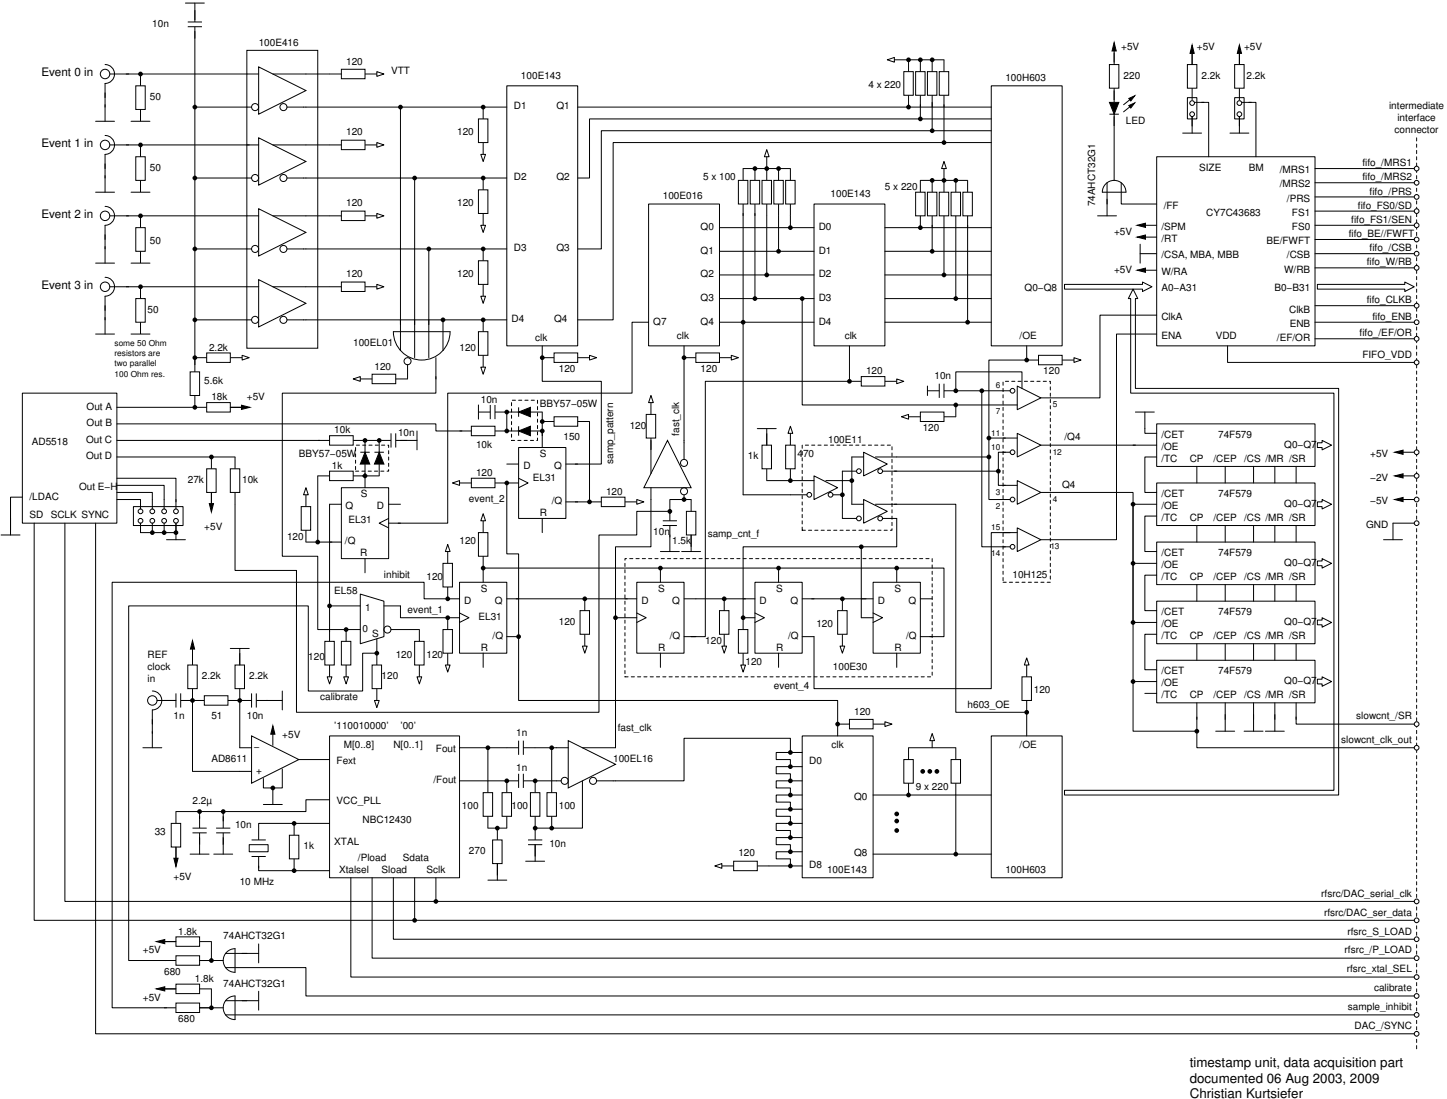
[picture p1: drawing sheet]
<svg xmlns="http://www.w3.org/2000/svg" width="239mm" height="181mm" viewBox="0 0 239 181" stroke-linecap="round" stroke-linejoin="round" font-family="sans-serif">
<path d="M233.8 22.7v150.6" fill="none" stroke="#000" stroke-width=".17" stroke-dasharray=".5"/>
<g fill="none" stroke="#000" stroke-width=".17">
<path d="M17.3 10.6a1.56 1.56 0 0 1 1.6 1.6 1.56 1.56 0 0 1-1.6 1.6v6.2M18.1 12.2h3.1M22.4 14.2h1.6v3.9h-1.6zM23.2 12.2v2M23.2 18.1v1.9M30.6 .5h3.1M31 3.6h2.3M31 4.4h2.3M32.2 .5v3.1M32.2 4.4v2M40.7 12.2h2M40.7 17.7h.8"/>
<path d="M42.7 11l7.8 3.9-7.8 3.9zM45 12.2h11.3M47.4 17.7h3.1M56.3 11.4h3.9v1.6h-3.9zM60.2 12.2h2M62.2 11.8l1.2 .4-1.2 .4zM79 19.6h1.5v3.9h-1.5zM79.7 17.7v1.9M149.2 11.8h1.5v3.9h-1.5zM150 9.9v1.9M150 15.7v2M151.1 11.8h1.6v3.9h-1.6z"/>
<path d="M151.9 9.9v1.9M151.9 15.7v2M153.1 11.8h1.5v3.9h-1.5zM153.9 9.9v1.9M153.9 15.7v2M155 11.8h1.6v3.9h-1.6zM155.8 9.9v1.9M155.8 15.7v2M183.1 16.9h1.6l-.8 1.9zM183.1 10.6h1.6v4h-1.6zM183.1 18.8h1.6M183.9 7l.3 1.4h-.7z"/>
<path d="M183.9 6.7v3.9M183.9 14.6v2.3M183.9 18.8v2M196 10.6h1.5v4h-1.5zM196.8 7.4l.3 1.4h-.7zM196.8 7.1v3.5M196.8 14.6v1.9M196.8 19.2v2.8M197.2 16.9h1.5M203.8 10.6h1.5v4h-1.5zM204.6 7.4l.3 1.4h-.7zM204.6 7.1v3.5"/>
<path d="M204.6 14.6v1.9M204.6 19.2v2.8M205 16.9h1.5M15.8 31.7h3.1M15.8 20h3.1M17.3 22.4a1.56 1.56 0 0 1 1.6 1.5 1.56 1.56 0 0 1-1.6 1.6v6.2M17.3 34.1a1.56 1.56 0 0 1 1.6 1.5 1.56 1.56 0 0 1-1.6 1.6v6.2M18.1 23.9h3.1M18.1 35.6h3.1M21.6 31.7h3.2M21.6 20h3.2M22.4 25.9h1.6v3.9h-1.6z"/>
<path d="M22.4 37.6h1.6v3.9h-1.6zM23.2 23.9v2M23.2 29.8v1.9M23.2 35.6v2M40.7 23.9h2M40.7 29.4h.8M40.7 35.6h2M42.7 22.7l7.8 3.9-7.8 3.9zM42.7 34.4l7.8 3.9-7.8 3.9zM45 23.9h11.3M45 35.6h11.3M47.4 29.4h3.1"/>
<path d="M56.3 23.1h3.9v1.6h-3.9zM56.3 34.8h3.9v1.6h-3.9zM60.2 23.9h2M60.2 35.6h2M62.2 23.5l1.2 .4-1.2 .4zM62.2 35.2l1.2 .4-1.2 .4zM79 31.3h1.5v3.9h-1.5zM79.4 25.5h.7l-.4 1.1zM79.4 37.2h.7l-.4 1.1zM79.7 23.5v2M79.7 29.4v1.9M79.7 35.2v2"/>
<path d="M121.9 29.8h1.5v3.9h-1.5zM122.7 27.8v2M122.7 33.7v1.9M123.8 29.8h1.6v3.9h-1.6zM124.6 27.8v2M124.6 33.7v1.9M125.8 29.8h1.5v3.9h-1.5zM126.6 27.8v2M126.6 33.7v1.9M127.7 29.8h1.6v3.9h-1.6zM128.5 27.8v2M128.5 33.7v1.9"/>
<path d="M129.7 29.8h1.5v3.9h-1.5zM130.5 27.8v2M130.5 33.7v1.9M151.1 31.7h1.6v3.9h-1.6zM151.9 31.7v-1.9h7.8v1.9M151.9 35.6v2M153.1 31.7h1.5v3.9h-1.5zM153.9 29.8v1.9M153.9 35.6v5.9M155 31.7h1.6v3.9h-1.6zM155.8 26.6l.4 1.2h-.8zM155.8 27.8v3.9"/>
<path d="M155.8 35.6v9.8M157 31.7h1.5v3.9h-1.5zM157.8 29.8v1.9M157.8 35.6v13.7M158.9 31.7h1.6v3.9h-1.6zM159.7 35.6v17.6M181.2 35.6h3.1M182.5 30.3a1.95 1.95 0 0 1 2.1-.4 1.95 1.95 0 0 1 1.2 1.8h-3.9l.1-.5zM182.7 30.2v5.4M187.4 39.1h3.5M187.4 37.2h3.5M187.7 39.1l1.4-.3v.7z"/>
<path d="M187.7 37.2l1.4-.4v.7zM195.2 22h3.1M203 22h3.1M15.8 43.4h3.1M15.8 55.1h3.1M17.3 45.8a1.56 1.56 0 0 1 1.6 1.5 1.56 1.56 0 0 1-1.6 1.6v6.2M18.1 47.3h3.1M21.6 43.4h3.2M21.6 55.1h3.2M22.4 49.3h1.6v3.9h-1.6zM23.2 41.5v1.9M23.2 47.3v2"/>
<path d="M23.2 53.2v1.9M32.2 59h1.9M32.2 59.4v2M34.1 58.2h3.9v1.6h-3.9zM38 59h2M40 58.6l1.1 .4-1.1 .4zM40.7 41.1h.8M40.7 47.3h2M40.7 52.8h.8M42.7 46.1l7.8 3.9-7.8 3.9zM45 47.3h11.3M47.4 41.1h3.1"/>
<path d="M47.4 52.8h3.1M56.3 46.5h3.9v1.6h-3.9zM60.2 47.3h2M62.2 46.9l1.2 .4-1.2 .4zM64.9 54.7h9.4a4.7 4.7 0 0 1-4.7 4.7 4.7 4.7 0 0 1-4.7-4.7zM66.1 52.8v5M68.4 52.8v6.2M70.8 52.8v6.2M71.9 59v3.5M73.1 52.8v5M79 43h1.5v3.9h-1.5zM79 54.7h1.5v3.9h-1.5z"/>
<path d="M79.4 48.9h.7l-.4 1.1zM79.7 41.1v1.9M79.7 46.9v2M79.7 52.8v1.9M79.7 58.6v2M89.5 59h1.9M91.4 58.2h4v1.6h-4zM95.4 59h1.9M97.3 58.6l1.2 .4-1.2 .4zM112.9 59h2M114.9 58.2h3.9v1.6h-3.9zM118.8 59h1.9"/>
<path d="M120.7 58.6l1.2 .4-1.2 .4zM169.5 59.4h1.9M171.4 58.6h3.9v1.6h-3.9zM175.3 59.4h2M177.3 59l1.1 .4-1.1 .4zM187.4 44.6h3.5M187.7 44.6l1.4-.4v.7zM188.2 40.3v3.1M188.2 41.9h2.7M31.4 61.4h1.5v3.9h-1.5zM32.2 65.3v1.9h1.9M34.1 66.4h3.9v1.6h-3.9z"/>
<path d="M34.1 77.3h1.6v3.9h-1.6zM34.9 75.4v1.9M38 77.3h1.6v3.9h-1.6zM38 67.2h3.5M38.8 75.4v1.9M39.9 66.9l1.3 .3-1.3 .4zM52.4 72.7h2M54.4 77.7h3.9v1.6h-3.9zM54.4 71.9h3.9v1.5h-3.9zM54.4 78.5h-2v10.9h2.4M58.3 62.5l1.2-.4v.8zM58.3 72.7h6.2"/>
<path d="M59.5 62.5h1.9M59.5 74.6h1.5M60.2 74.6l.8 2h-1.5zM60.2 72.7v1.9M60.2 76.6v3.9M61.4 61.7h3.9v1.6h-3.9zM61.8 74.6h1.6M62.6 74.6l.8 2h-1.6zM62.6 76.6v1.9h-4.3M62.6 72.7v1.9M64.5 71.5v2.3M65.3 71.5v2.3"/>
<path d="M65.3 72.7h3.5M67.3 60.2v2.3h-2M68.8 71.1v3.1M74.7 79.7l1.1-.4v.8zM75.8 79.7h2M75.8 71.1h2M77.8 70.3h3.9v1.6h-3.9zM77.8 78.9h3.9v1.6h-3.9zM79 68h1.9M79 66.8v2.4M79.4 60.6h.7l-.4 1.1zM80.9 66.8v2.4"/>
<path d="M81.7 68h3.9M81.7 79.7h3.9M81.7 71.1h3.9M81.7 66.8v2.4M83.6 68v3.1M83.6 76.6h2M85.6 73.8h7.8v11.7h-7.8zM85.6 71.1l1.9-.8v1.6zM85.6 68l1.9-.8v1.6zM85.6 78.9l1.6 .8-1.6 .8M85.6 67.2v1.6M85.6 70.3v1.6"/>
<path d="M87.5 68h2v5.8M87.5 71.1h2M89.5 69.5h1.9M91.4 68.8h4v1.5h-4zM93.4 76.6h2M95.4 69.5h1.9v13.3h-2.3M106.7 68.4h1.5v3.9h-1.5zM107.4 65.3l.4 1.1h-.7zM107.4 66.4v2M107.4 72.3v5.8M110.2 72.7l3.9 7.8h-7.8zM112.9 72.7v3.1"/>
<path d="M125 70.7h3.1M125.8 73.4h1.5v3.9h-1.5zM126.6 70.7v2.7M126.6 77.3v2M129.7 73.4h1.5v3.9h-1.5zM130.5 70.3l.3 1.2h-.7zM130.5 71.5v1.9M130.5 77.3v2M140.2 62.9h2M142.2 62.1h3.9v1.6h-3.9zM146.1 62.9h1.9M148 62.5l1.2 .4-1.2 .4z"/>
<path d="M148.8 68.8l1.2-.4v.8zM150 68.8h1.9M151.9 68h3.9v1.5h-3.9zM153.1 64.5h1.9M153.1 63.7v1.6M155 63.3v2.3M155.8 63.3v2.3M155.8 64.5h2M157.8 66.8v2h-2M187.4 68h3.1M189 68v2.7M197.5 77v2.7"/>
<path d="M202.2 77v2.7M206.9 77v2.7M210.4 77v2.7M213.9 77v2.7M229.9 74.6h3.5M229.9 78.5h3.5M230.2 74.6l1.4-.3v.7zM230.2 78.5l1.4-.3v.7zM.2 88.3h3.1M1.7 85.5v2.8M23.2 82.4v1.6M23.2 86.3v1.6"/>
<path d="M25.1 82.4v1.6M25.1 86.3v1.6M27.1 82.4v1.6M27.1 86.3v1.6M27.5 89h3.1M29 82.4v1.6M29 86.3v2.7M34.5 83.1h.7l-.3 1.4zM34.9 81.2v3.6M38.8 81.2v2M49.7 83.6h1.6v3.9h-1.6zM50.5 80.5l.4 1.1h-.8z"/>
<path d="M50.5 87.5v1.9h1.9M50.5 81.6v2M54.4 83.2h1.9M54.4 89.4h1.9M56.3 80.5h7.8v11.7h-7.8zM59.5 98l3.9 1.2v5.8l-3.9 1.2zM60.2 92.2v2.3M64.1 85.5l-1.5 .8 1.5 .8M64.1 83.2h2M64.1 86.3h2M73.1 93h1.6v3.9h-1.6zM73.9 89.8l.4 1.2h-.8z"/>
<path d="M73.9 96.9v1.9h1.9M73.9 91v1.9M75.8 96.1h7.8v11.7h-7.8zM79 87.9h1.5v3.9h-1.5zM79.7 84.8l.4 1.1h-.7zM79.7 85.9v2M79.7 91.8v4.3M83.6 98.8h2M89.5 85.5v2.4M93.4 82.8h2M96.5 98.8v2M97.3 82.8h2"/>
<path d="M99.3 82h3.9v1.6h-3.9zM103.2 98.8h1.9M103.2 82.8h1.9M105.1 96.1h7.8v11.7h-7.8zM105.1 82.4l1.2 .4-1.2 .4zM107.4 80.5v1.9M109 93.7v2.4M109 91h3.1M109.4 85.9h2.3M109.4 86.7h2.3M110.6 84v1.9M110.6 86.7v4.3"/>
<path d="M112.5 91h3.1M112.9 98.8h2M112.9 81.6v.8M113.3 84.4h1.6v3.9h-1.6zM114.1 82.4v2M114.1 88.3v2.7M119.5 98.8v2M122.7 98.8h1.9M124.6 96.1h7.8v11.7h-7.8zM128.5 93.7v2.4M132.4 98.8h2M139 98.8v2"/>
<path d="M139 85.5h2.4M140.6 83.2h1.9M142.2 98.8h1.9M142.5 82.4l3.9 2-3.9 1.9zM144.1 96.1h7.8v11.7h-7.8zM144.5 83.2h3.5M145.7 85.5h2.3M148 93.7v2.4M151.9 98.8h2M197.5 86.7v2.7M197.5 96.5v2.7M202.2 86.7v2.7"/>
<path d="M202.2 96.5v2.7M206.9 86.7v2.7M206.9 96.5v2.7M210.4 86.7v2.7M210.4 96.5v2.7M213.9 86.7v2.7M213.9 96.5v2.7M228.4 89h3.1M229.9 86.3v2.7M229.9 82.4h3.5M230.2 82.4l1.4-.3v.7zM25.1 114a1.56 1.56 0 0 1 1.6 1.6 1.56 1.56 0 0 1-1.6 1.5v2.4"/>
<path d="M25.9 115.6h3.1M29 114.4v2.3M29.8 115.6h3.9M29.8 114.4v2.3M31 109.7h1.6v3.9h-1.6zM31.8 105.7l.3 1.4h-.7zM31.8 105.4v4.3M31.8 113.6v2M33.7 114.8h3.9v1.6h-3.9zM37.6 115.6h3.9M38 107h3.1M38.8 109.7h1.6v3.9h-1.6z"/>
<path d="M39.6 107v2.7M39.6 113.6v2M41.5 114.4v2.3M42.3 115.6h4.3M42.3 114.4v2.3M45 119.8l.4 1.3h-.7zM45 119.5v3.5M46.6 114v3.1M53.6 105.8h1.6v3.9h-1.6zM54.4 103.9v1.9M54.4 109.7v2M56.3 105.8h1.6v3.9h-1.6z"/>
<path d="M56.7 111.7h.8l-.4 1.1zM57.1 103.9v1.9M57.1 109.7v2M61.4 109.7h1.6v3.9h-1.6zM61.8 115.6h.8l-.4 1.1zM62.2 107.8v1.9M62.2 113.6v2M68.4 105.8h1.6v3.9h-1.6zM68.8 111.7h.8l-.4 1.1zM69.2 103.9v1.9M69.2 109.7v2M73.1 103.9h1.6v3.9h-1.6z"/>
<path d="M73.5 109.7h.8l-.4 1.2zM73.9 107.8v1.9M75.8 101.1l1.6 .8-1.6 .8M75.8 101.9h-1.9v2M79.7 107.8v2.3M83.6 105h2M95.7 100.8h1.6v3.9h-1.6zM96.1 106.6h.8l-.4 1.2zM96.5 104.7v1.9M103.2 101.9h1.9M105.1 101.1l1.6 .8-1.6 .8M109 107.8v2.3"/>
<path d="M112.9 105h2M118.8 100.8h1.5v3.9h-1.5zM119.1 106.6h.8l-.4 1.2zM119.5 104.7v1.9M121.9 103.9h1.5v3.9h-1.5zM122.3 109.7h.7l-.3 1.2zM122.7 107.8v1.9M124.6 101.1l1.6 .8-1.6 .8M124.6 101.9h-1.9v2M128.5 107.8v2.3M132.4 105h2M138.3 100.8h1.5v3.9h-1.5z"/>
<path d="M138.3 119.5h1.9M138.6 106.6h.8l-.4 1.2zM139 104.7v1.9M140.2 118.7h3.9v1.6h-3.9zM142.2 101.9h1.9M144.1 101.1l1.6 .8-1.6 .8M144.1 119.5h2M146.1 119.1l1.1 .4-1.1 .4zM148 107.8v2.3M151.9 105h2M168.7 111.7h1.5v3.9h-1.5zM169.5 108.6l.3 1.1h-.7z"/>
<path d="M169.5 109.7v2M169.5 115.6v1.9M197.5 106.2v2.7M202.2 106.2v2.7M202.2 117.9v2.7M206.9 106.2v2.7M206.9 117.9v2.7M210.4 106.2v2.7M210.4 117.9v2.7M213.9 106.2v2.7M23.6 123.4h3.1M25.1 120.6v2.8"/>
<path d="M28.3 135.9h1.5v3.9h-1.5zM29 133.9v2M29 139.8v3.5M31.8 136.6h2.3M31.8 137.4h2.3M32.9 134.7v1.9M32.9 137.4v3.5M35.7 136.6h2.3M35.7 137.4h2.3M36.8 134.7v1.9M36.8 137.4v3.5M39.6 123.4h1.9"/>
<path d="M39.6 127.3h1.9M41.1 139.4h3.2v1.1h-3.2zM41.5 121.4l7.8 3.9-7.8 3.9zM41.5 138.6h2.4M43.5 132.7h3.1M45 130v2.7M47.8 137.8h1.5v3.9h-1.5zM48.5 135.9v1.9M54.4 135.9h-11.7v2.7M79.7 130.8h1.6v3.9h-1.6zM80.5 128.8v2M80.5 134.7v1.9"/>
<path d="M81.3 138.6h1.6v3.9h-1.6zM82.1 136.6v2M82.9 130.8h1.5v3.9h-1.5zM83.6 123.4h2M83.6 134.7v1.9M85.6 128.8h-2v2M85.6 122.2v2.3M85.6 127.7v2.3M86.4 128.8h1.9v2M86.4 123.4h1.9M86.4 122.2v2.3M86.4 127.7v2.3"/>
<path d="M87.2 138.6h2.3M87.2 139.4h2.3M87.5 130.8h1.6v3.9h-1.6zM88.3 134.7v3.9M88.3 139.4v2.7M90.3 130.8h1.5v3.9h-1.5zM91.1 128.8v2M91.1 134.7v1.9M91.8 128.8h.8M91.8 123.4h2M93.8 122.2l7.8 3.9-7.8 3.9zM96.1 123.4h5.5"/>
<path d="M98.5 128.8h3.1M130.5 126.5h-2.4v1.2h2.4v1.1M130.5 128.8h-2.4v1.2h2.4v1.2M130.5 131.2h-2.4v1.1h2.4v1.2M130.5 133.5h-2.4v1.2h2.4v1.2M130.5 135.9h-2.4v1.1h2.4v1.2M130.5 138.2h-2.4v1.2h2.4v1.1M130.5 126.5h1.9M130.5 128.8h1.9M130.5 131.2h1.9M130.5 133.5h1.9M130.5 135.9h1.9"/>
<path d="M130.5 138.2h1.9M132.4 124.2h-4.3v1.1h2.4v1.2M149.2 125.3h1.5v3.9h-1.5zM150 123.4v1.9M150 129.2v2M157 125.3h1.5v3.9h-1.5zM157.8 123.4v1.9M157.8 129.2v2M200.7 120.6h3.1M205.3 120.6h3.2M208.9 120.6h3.1M25.5 155.4h3.5"/>
<path d="M25.8 155.4l1.4-.4v.7zM27.1 158.5h1.9M28.7 141.6h.7l-.4 1.4zM29 157.7h3.9v1.6h-3.9zM29 154.6h3.9v1.5h-3.9zM31.4 140.9h3.1M32.9 158.5h3.9M32.9 155.4h2M35.3 140.9h3.1M37.2 157.3h5.5M37.4 157.1l.9-.5 .5-.1v3.9a1.95 1.95 0 0 1-1.8-1.2 1.95 1.95 0 0 1 .4-2.1zM41.5 141.3h2.4"/>
<path d="M42.7 142.9v.8h11.7M42.7 141.3v2M42.7 155.7v3.2M48.5 141.7v2M80.5 145.2h3.1M82.1 142.5v2.7M86.8 142.1h3.1M119.1 142.9h2M121.1 142.1h3.9v1.6h-3.9zM125 142.9h1.9M130.5 140.5h-2.4v1.2h2.4v1.2h1.9M130.5 140.5h1.9"/>
<path d="M25.5 163.2h3.5M25.8 163.2l1.4-.4v.7zM27.1 166.3h1.9M29 165.5h3.9v1.6h-3.9zM29 162.4h3.9v1.5h-3.9zM32.9 166.3h3.9M32.9 163.2h2M37.2 165.1h5.5M37.4 164.9l.9-.5 .5-.1v3.9a1.95 1.95 0 0 1-1.8-1.2 1.95 1.95 0 0 1 .4-2.1zM42.7 163.5v3.2"/>
<circle cx="17.3" cy="12.2" r=".78"/>
<circle cx="42.1" cy="17.7" r=".58"/>
<circle cx="46.8" cy="17.7" r=".58"/>
<circle cx="196.8" cy="17" r=".39"/>
<circle cx="196.8" cy="18.8" r=".39"/>
<circle cx="204.6" cy="17" r=".39"/>
<circle cx="204.6" cy="18.8" r=".39"/>
<circle cx="17.3" cy="35.6" r=".78"/>
<circle cx="17.3" cy="23.9" r=".78"/>
<circle cx="42.1" cy="29.4" r=".58"/>
<circle cx="46.8" cy="29.4" r=".58"/>
<circle cx="17.3" cy="47.3" r=".78"/>
<circle cx="42.1" cy="52.8" r=".58"/>
<circle cx="42.1" cy="41.1" r=".58"/>
<circle cx="46.8" cy="52.8" r=".58"/>
<circle cx="46.8" cy="41.1" r=".58"/>
<circle cx="67.3" cy="59.6" r=".58"/>
<circle cx="112.9" cy="76.4" r=".58"/>
<circle cx="141.8" cy="77.7" r=".39"/>
<circle cx="145.3" cy="77.7" r=".39"/>
<circle cx="23.2" cy="84.4" r=".39"/>
<circle cx="23.2" cy="85.9" r=".39"/>
<circle cx="25.1" cy="84.4" r=".39"/>
<circle cx="25.1" cy="85.9" r=".39"/>
<circle cx="27.1" cy="84.4" r=".39"/>
<circle cx="27.1" cy="85.9" r=".39"/>
<circle cx="29" cy="84.4" r=".39"/>
<circle cx="29" cy="85.9" r=".39"/>
<circle cx="112.9" cy="81.1" r=".58"/>
<circle cx="133.6" cy="81.6" r=".39"/>
<circle cx="137.1" cy="81.6" r=".39"/>
<circle cx="141.8" cy="85.5" r=".39"/>
<circle cx="145.3" cy="85.5" r=".39"/>
<circle cx="167.1" cy="82.4" r=".39"/>
<circle cx="167.1" cy="90.2" r=".39"/>
<circle cx="25.1" cy="115.6" r=".78"/>
<circle cx="63.9" cy="103.9" r=".58"/>
<circle cx="93.2" cy="128.8" r=".58"/>
<circle cx="97.9" cy="128.8" r=".58"/>
</g>
<g fill="#000">
<path d="M183.1 16.9h1.6l-.8 1.9zM183.9 7l.3 1.4h-.7zM196.8 7.4l.3 1.4h-.7zM204.6 7.4l.3 1.4h-.7zM187.7 39.1l1.4-.3v.7zM187.7 37.2l1.4-.4v.7zM187.7 44.6l1.4-.4v.7zM39.9 66.9l1.3 .3-1.3 .4zM60.2 74.6l.8 2h-1.5zM62.6 74.6l.8 2h-1.6zM85.6 71.1l1.9-.8v1.6zM85.6 68l1.9-.8v1.6z"/>
<path d="M230.2 74.6l1.4-.3v.7zM230.2 78.5l1.4-.3v.7zM34.5 83.1h.7l-.3 1.4zM230.2 82.4l1.4-.3v.7zM31.8 105.7l.3 1.4h-.7zM45 119.8l.4 1.3h-.7zM25.8 155.4l1.4-.4v.7zM28.7 141.6h.7l-.4 1.4zM25.8 163.2l1.4-.4v.7z"/>
<circle cx="23.2" cy="12.2" r=".39"/>
<circle cx="32.2" cy="17.7" r=".39"/>
<circle cx="66.1" cy="17.7" r=".39"/>
<circle cx="79.7" cy="17.7" r=".39"/>
<circle cx="150" cy="9.9" r=".39"/>
<circle cx="150" cy="17.7" r=".39"/>
<circle cx="151.9" cy="9.9" r=".39"/>
<circle cx="151.9" cy="19.6" r=".39"/>
<circle cx="153.9" cy="9.9" r=".39"/>
<circle cx="23.2" cy="23.9" r=".39"/>
<circle cx="23.2" cy="35.6" r=".39"/>
<circle cx="32.2" cy="29.4" r=".39"/>
<circle cx="68.4" cy="29.4" r=".39"/>
<circle cx="79.7" cy="29.4" r=".39"/>
<circle cx="124.6" cy="27.8" r=".39"/>
<circle cx="126.6" cy="27.8" r=".39"/>
<circle cx="128.5" cy="27.8" r=".39"/>
<circle cx="130.5" cy="37.6" r=".39"/>
<circle cx="151.9" cy="37.6" r=".39"/>
<circle cx="153.9" cy="21.6" r=".39"/>
<circle cx="153.9" cy="29.8" r=".39"/>
<circle cx="155.8" cy="23.5" r=".39"/>
<circle cx="155.8" cy="29.8" r=".39"/>
<circle cx="157.8" cy="29.8" r=".39"/>
<circle cx="23.2" cy="47.3" r=".39"/>
<circle cx="32.2" cy="52.8" r=".39"/>
<circle cx="32.2" cy="41.1" r=".39"/>
<circle cx="32.2" cy="59" r=".39"/>
<circle cx="70.8" cy="41.1" r=".39"/>
<circle cx="73.1" cy="52.8" r=".39"/>
<circle cx="79.7" cy="52.8" r=".39"/>
<circle cx="79.7" cy="41.1" r=".39"/>
<circle cx="89.5" cy="59" r=".39"/>
<circle cx="112.9" cy="59" r=".39"/>
<circle cx="122.7" cy="53.2" r=".39"/>
<circle cx="124.6" cy="49.3" r=".39"/>
<circle cx="126.6" cy="45.4" r=".39"/>
<circle cx="128.5" cy="41.5" r=".39"/>
<circle cx="132.4" cy="49.3" r=".39"/>
<circle cx="153.9" cy="41.5" r=".39"/>
<circle cx="155.8" cy="45.4" r=".39"/>
<circle cx="157.8" cy="49.3" r=".39"/>
<circle cx="159.7" cy="53.2" r=".39"/>
<circle cx="169.5" cy="59.4" r=".39"/>
<circle cx="32.2" cy="67.2" r=".39"/>
<circle cx="34.9" cy="75.4" r=".39"/>
<circle cx="60.2" cy="78.5" r=".39"/>
<circle cx="60.2" cy="72.7" r=".39"/>
<circle cx="62.6" cy="72.7" r=".39"/>
<circle cx="83.6" cy="68" r=".39"/>
<circle cx="83.6" cy="71.1" r=".39"/>
<circle cx="83.6" cy="79.7" r=".39"/>
<circle cx="89.5" cy="69.5" r=".39"/>
<circle cx="89.5" cy="71.1" r=".39"/>
<circle cx="130.5" cy="79.3" r=".39"/>
<circle cx="140.2" cy="62.9" r=".39"/>
<circle cx="140.6" cy="79.3" r=".39"/>
<circle cx="157.8" cy="64.5" r=".39"/>
<circle cx="157.8" cy="66.8" r=".39"/>
<circle cx="162" cy="64.5" r=".39"/>
<circle cx="163.2" cy="75.4" r=".39"/>
<circle cx="163.2" cy="72.3" r=".39"/>
<circle cx="164.8" cy="77.7" r=".39"/>
<circle cx="25.1" cy="87.9" r=".39"/>
<circle cx="27.1" cy="87.9" r=".39"/>
<circle cx="29" cy="87.9" r=".39"/>
<circle cx="52.4" cy="89.4" r=".39"/>
<circle cx="54.4" cy="100" r=".39"/>
<circle cx="73.9" cy="98.8" r=".39"/>
<circle cx="79.7" cy="93.7" r=".39"/>
<circle cx="96.5" cy="98.8" r=".39"/>
<circle cx="97.3" cy="82.8" r=".39"/>
<circle cx="109" cy="93.7" r=".39"/>
<circle cx="110.6" cy="84.4" r=".39"/>
<circle cx="112.9" cy="82.4" r=".39"/>
<circle cx="119.5" cy="98.8" r=".39"/>
<circle cx="128.5" cy="93.7" r=".39"/>
<circle cx="139" cy="81.6" r=".39"/>
<circle cx="139" cy="98.8" r=".39"/>
<circle cx="142.2" cy="90.2" r=".39"/>
<circle cx="148" cy="93.7" r=".39"/>
<circle cx="187" cy="93" r=".39"/>
<circle cx="187" cy="83.2" r=".39"/>
<circle cx="31.8" cy="115.6" r=".39"/>
<circle cx="39.6" cy="115.6" r=".39"/>
<circle cx="57.1" cy="103.9" r=".39"/>
<circle cx="62.2" cy="107.8" r=".39"/>
<circle cx="73.9" cy="101.9" r=".39"/>
<circle cx="85.6" cy="105" r=".39"/>
<circle cx="101.6" cy="101.9" r=".39"/>
<circle cx="122.7" cy="101.9" r=".39"/>
<circle cx="138.3" cy="119.5" r=".39"/>
<circle cx="169.5" cy="117.5" r=".39"/>
<circle cx="187" cy="102.7" r=".39"/>
<circle cx="187" cy="112.5" r=".39"/>
<circle cx="32.9" cy="133.9" r=".39"/>
<circle cx="36.8" cy="133.9" r=".39"/>
<circle cx="45" cy="130" r=".39"/>
<circle cx="48.5" cy="135.9" r=".39"/>
<circle cx="80.5" cy="123.4" r=".39"/>
<circle cx="82.1" cy="136.6" r=".39"/>
<circle cx="83.6" cy="128.8" r=".39"/>
<circle cx="88.3" cy="128.8" r=".39"/>
<circle cx="88.3" cy="136.6" r=".39"/>
<circle cx="91.1" cy="136.6" r=".39"/>
<circle cx="91.1" cy="123.4" r=".39"/>
<circle cx="130.5" cy="133.5" r=".39"/>
<circle cx="130.5" cy="128.8" r=".39"/>
<circle cx="130.5" cy="124.2" r=".39"/>
<circle cx="130.5" cy="138.2" r=".39"/>
<circle cx="130.5" cy="126.5" r=".39"/>
<circle cx="130.5" cy="135.9" r=".39"/>
<circle cx="130.5" cy="131.2" r=".39"/>
<circle cx="148" cy="134.3" r=".39"/>
<circle cx="148" cy="137" r=".39"/>
<circle cx="148" cy="135.5" r=".39"/>
<circle cx="150" cy="131.2" r=".39"/>
<circle cx="152.3" cy="127.3" r=".39"/>
<circle cx="153.5" cy="127.3" r=".39"/>
<circle cx="154.6" cy="127.3" r=".39"/>
<circle cx="197.5" cy="120.6" r=".39"/>
<circle cx="34.9" cy="158.5" r=".39"/>
<circle cx="48.5" cy="143.7" r=".39"/>
<circle cx="68.4" cy="151.8" r=".39"/>
<circle cx="71.9" cy="148.7" r=".39"/>
<circle cx="130.5" cy="140.5" r=".39"/>
<circle cx="130.5" cy="142.9" r=".39"/>
<circle cx="157.8" cy="140.9" r=".39"/>
<circle cx="34.9" cy="166.3" r=".39"/>
</g>
<circle cx="233.8" cy="119.5" r=".39" fill="#fff"/>
<circle cx="233.8" cy="119.5" r=".39" fill="none" stroke="#000" stroke-width=".17"/>
<circle cx="233.8" cy="123.4" r=".39" fill="#fff"/>
<circle cx="233.8" cy="123.4" r=".39" fill="none" stroke="#000" stroke-width=".17"/>
<circle cx="233.8" cy="148.7" r=".39" fill="#fff"/>
<circle cx="233.8" cy="148.7" r=".39" fill="none" stroke="#000" stroke-width=".17"/>
<circle cx="233.8" cy="151.8" r=".39" fill="#fff"/>
<circle cx="233.8" cy="151.8" r=".39" fill="none" stroke="#000" stroke-width=".17"/>
<circle cx="233.8" cy="155" r=".39" fill="#fff"/>
<circle cx="233.8" cy="155" r=".39" fill="none" stroke="#000" stroke-width=".17"/>
<circle cx="233.8" cy="158.1" r=".39" fill="#fff"/>
<circle cx="233.8" cy="158.1" r=".39" fill="none" stroke="#000" stroke-width=".17"/>
<circle cx="233.8" cy="161.2" r=".39" fill="#fff"/>
<circle cx="233.8" cy="161.2" r=".39" fill="none" stroke="#000" stroke-width=".17"/>
<circle cx="233.8" cy="164.3" r=".39" fill="#fff"/>
<circle cx="233.8" cy="164.3" r=".39" fill="none" stroke="#000" stroke-width=".17"/>
<circle cx="233.8" cy="167.4" r=".39" fill="#fff"/>
<circle cx="233.8" cy="167.4" r=".39" fill="none" stroke="#000" stroke-width=".17"/>
<circle cx="233.8" cy="170.6" r=".39" fill="#fff"/>
<circle cx="233.8" cy="170.6" r=".39" fill="none" stroke="#000" stroke-width=".17"/>
<circle cx="233.8" cy="55.9" r=".39" fill="#fff"/>
<circle cx="233.8" cy="55.9" r=".39" fill="none" stroke="#000" stroke-width=".17"/>
<circle cx="233.8" cy="53.2" r=".39" fill="#fff"/>
<circle cx="233.8" cy="53.2" r=".39" fill="none" stroke="#000" stroke-width=".17"/>
<circle cx="233.8" cy="50.4" r=".39" fill="#fff"/>
<circle cx="233.8" cy="50.4" r=".39" fill="none" stroke="#000" stroke-width=".17"/>
<circle cx="233.8" cy="44.2" r=".39" fill="#fff"/>
<circle cx="233.8" cy="44.2" r=".39" fill="none" stroke="#000" stroke-width=".17"/>
<circle cx="233.8" cy="41.9" r=".39" fill="#fff"/>
<circle cx="233.8" cy="41.9" r=".39" fill="none" stroke="#000" stroke-width=".17"/>
<circle cx="233.8" cy="39.5" r=".39" fill="#fff"/>
<circle cx="233.8" cy="39.5" r=".39" fill="none" stroke="#000" stroke-width=".17"/>
<circle cx="233.8" cy="37.2" r=".39" fill="#fff"/>
<circle cx="233.8" cy="37.2" r=".39" fill="none" stroke="#000" stroke-width=".17"/>
<circle cx="233.8" cy="34.8" r=".39" fill="#fff"/>
<circle cx="233.8" cy="34.8" r=".39" fill="none" stroke="#000" stroke-width=".17"/>
<circle cx="233.8" cy="32.5" r=".39" fill="#fff"/>
<circle cx="233.8" cy="32.5" r=".39" fill="none" stroke="#000" stroke-width=".17"/>
<circle cx="233.8" cy="30.2" r=".39" fill="#fff"/>
<circle cx="233.8" cy="30.2" r=".39" fill="none" stroke="#000" stroke-width=".17"/>
<circle cx="233.8" cy="27.8" r=".39" fill="#fff"/>
<circle cx="233.8" cy="27.8" r=".39" fill="none" stroke="#000" stroke-width=".17"/>
<circle cx="233.8" cy="74.6" r=".39" fill="#fff"/>
<circle cx="233.8" cy="74.6" r=".39" fill="none" stroke="#000" stroke-width=".17"/>
<circle cx="233.8" cy="78.5" r=".39" fill="#fff"/>
<circle cx="233.8" cy="78.5" r=".39" fill="none" stroke="#000" stroke-width=".17"/>
<circle cx="233.8" cy="82.4" r=".39" fill="#fff"/>
<circle cx="233.8" cy="82.4" r=".39" fill="none" stroke="#000" stroke-width=".17"/>
<circle cx="233.8" cy="86.3" r=".39" fill="#fff"/>
<g fill="none" stroke="#000" stroke-width=".17">
<circle cx="167.1" cy="64.5" r=".39"/>
<circle cx="167.1" cy="74.6" r=".39"/>
<circle cx="233.8" cy="86.3" r=".39"/>
</g>
<circle cx="233.8" cy="59.8" r=".39" fill="#fff"/>
<g fill="none" stroke="#000" stroke-width=".17">
<path d="M20.9 12.2h19.8M32.2 17.7h8.5M32.2 5.2v55M40.7 8.3h11.7v49.2h-11.7zM50.5 17.7h33.1M66.1 17.7v35.9M83.6 14.2h11.8v42.9h-11.8zM95.4 17.7h68.2M146.4 9.9l1.2-.4v.8zM147.6 9.9h8.2M151.9 17.3v2.3M153.9 16.9v4.7"/>
<path d="M155.8 17.3v6.2M163.6 14.2h11.7v42.9h-11.7zM163.6 19.6h-66.3v9.8h-1.9M183.9 19.2v10.6M186.3 16.2l1-.4-.7 .9zM186.3 17.4l1-.4-.7 .8zM187.4 15.7l-1.9 1.6M187.4 16.9l-1.9 1.6M196 16.1h1.5v3.5h-1.5zM198.3 16.9h1.2v9M203.8 16.1h1.5v3.5h-1.5zM206.1 16.9h1.2v9"/>
<path d="M20.9 23.9h20.2M20.9 35.6h19.8M32.2 29.4h8.5M50.5 29.4h33.1M68.4 29.4v24.2M107.1 33.7h11.7v23.4h-11.7zM118.8 37.6h15.6M122.7 35.2v46.4h10.5M122.7 27.8h7.8M124.6 35.2v14.1M126.6 24.7l.3 1.2h-.7zM126.6 25.9v1.9"/>
<path d="M126.6 35.6v9.8M128.5 35.6v5.9M130.5 35.6v2M134.4 33.7h11.7v23.4h-11.7zM146.1 37.6h17.5M163.6 21.6h-64.3v19.5h-3.9M163.6 23.5h-62.4v29.3h-5.8M185.1 30.2v3.5h5.8M190.9 25.9h26.1v31.2h-26.1zM217 27.8h16.4M217 39.5h16.4M217 37.2h16.4"/>
<path d="M217 34.8h16.4M217 32.5h16.4M217 30.2h16.4M20.9 47.3h19.8M32.2 52.8h8.5M32.2 41.1h8.5M50.5 52.8h33.1M50.5 41.1h33.1M70.8 41.1v12.5M89.5 57.1v5.8h9.8v13.7h-4.3M107.1 53.2h-2.8v11.7h-30.4v21.4h-8.2M112.9 57.1v15.6"/>
<path d="M118.8 41.5h15.6M118.8 49.3h15.6M118.8 53.2h15.6M118.8 45.4h15.6M132.4 49.3v17.5h35.5M140.2 57.1v5.8h-23.8v42.1h-2.3M146.1 41.5h17.5M146.1 49.3h17.5M146.1 53.2h17.5M146.1 45.4h17.5M169.5 57.1v2.3h-6.3v12.9M175.7 46.9h12.9v-.4l1.5 .8-1.5 .8v-.4h-12.9z"/>
<path d="M187 47.7l.8 1.6h-.4v14.8h33.5v67.1h-45.2v-.8h44.5v-65.5h-33.6v-15.6h-.4zM190.9 52h-9.3v13.6h-9.8M190.9 55.1h-6.6v33.9h-12.5M202.6 57.1v2.7h30.8M217 53.2h16.4M217 55.9h16.4M217 50.4h16.4M217 44.2h16.4M217 41.9h16.4M217.4 46.9h14.5v-.4l1.5 .8-1.5 .8v-.4h-14.5zM3.7 64.9h15.6v21.4h-15.6zM19.3 69.9h52.6v1.2h4.3"/>
<path d="M19.3 78.9h9.7v3.9M19.3 75.4h19.5M19.3 72.7h33.5M19.3 67.2h12.9M71.9 62.1v2.8h-25.3v26.9h5.8v12.1h7.1M83.6 79.7v11.7h2v24.2h52.7v5.8M126.6 79.3h7.8M134.4 78.5l3.9 2-3.9 1.9zM136.3 79.3h4.3M141.4 77.7h-2.4v7.8M142.5 74.6l3.9 2-3.9 1.9zM142.5 75.4h-1.9v7.8"/>
<path d="M144.5 75.4h18.7M145.7 77.7h19.1M162 64.5v25.7h3.9M165.6 74.6h1.1M165.6 72.3h2.3M165.9 74.6h-1.1v5.5h1.1M165.9 72.3h-2.7v10.1h3.5M167.9 63.7l3.9 1.9-3.9 2zM167.9 71.5l3.9 1.9-3.9 2zM167.9 79.3l3.9 1.9-3.9 2zM168.7 64.1v-2.7h-10.9v3.1h8.9M171.8 73.4h19.1"/>
<path d="M189 70.7v.8h1.9M190.9 79.7h26.1v7h-26.1zM190.9 69.9h26.1v7.1h-26.1zM190.9 75.4h-1.9v5.8h1.9M217.4 73.1h.8v-.4l1.6 .7-1.6 .8v-.4h-.8zM3.7 82h-2v5.5M5.6 86.3v65.5h62.8M10.7 86.3v62.4h61.2M15.8 86.3v84.3h217.6M19.3 81.2h5.8v1.2M19.3 80.1h7.8v2.3M19.3 82.4h3.9"/>
<path d="M22 83.6h8.2v3.1h-8.2zM23.2 87.9h5.8M38.8 83.2v10.9h10.1v23.4h50v-29.2h6.2v-3.9h5.5M54.4 83.2v16.8h5.1M54.4 100v4.3M63.4 100h2.7v1.9h7.8M73.9 98.8h-3.9v-2.7h-51.5v70.2h9M79.7 93.7h76.1v11.3h-2.3M85.2 98.8h18.3M107.4 82.4v7.8h-5.8v11.7M114.1 82.4h-3.5v2.4M114.9 98.8h8.1"/>
<path d="M134 98.8h8.9M137.5 81.6h1.5M147.6 83.2h10.2v34.3h11.7v3.9M148 85.5v4.7h-5.8M165.6 80.1h2.3M165.6 90.2h1.1M165.6 87.9h2.3M166.7 87.9h-3.1v25.7h-29.2v-8.6M167.9 87.1l3.9 1.9-3.9 2zM171.8 81.2h15.2v2M187 92.9h3.9M187 83.2h3.9"/>
<path d="M187 83.2v29.3M190.9 99.2h26.1v7h-26.1zM190.9 89.4h26.1v7.1h-26.1zM190.9 85.1h-1.9v5.9h1.9M190.9 94.9h-1.9v5.9h1.9M217.4 82.8h.8v-.4l1.6 .8-1.6 .8v-.4h-.8zM217.4 92.6h.8v-.4l1.6 .7-1.6 .8v-.4h-.8zM229.9 86.3h3.5M25.1 118.7v2.3M31.8 115.6v11.7h7.8M39.6 115.6v7.8M54 111.7h.8l-.4 1.1z"/>
<path d="M62.2 105.4v2.4h-2.3v6.2h-9v-14h-29.7v58.5h6.3M64.5 103.9h4.7M103.2 101.9h-1.6v21.5M122.7 101.9v-11.7h19.5v11.7M187 112.5v8.1h10.5v-2.3M187 112.5h3.9M187 102.7h3.9M189 114.4h1.9M190.9 108.9h26.1v7.1h-26.1zM190.9 104.7h-1.9v5.8h1.9M197.5 116v2.7M202.2 116v2.7"/>
<path d="M206.9 116v2.7M210.4 116v2.7M213.9 118.3v1.2h19.5M213.9 116v2.7M217.4 102.3h.8v-.4l1.6 .8-1.6 .8v-.4h-.8zM217.4 112.1h.8v-.4l1.6 .8-1.6 .7v-.4h-.8zM32.9 133.9v1.2M36.8 133.9v1.6M46.6 126.9v3.1h-3.1v-1.6M49.3 125.3h5.1M54.4 121.4h21.4v23.4h-21.4zM54.4 132h-3.9v1.9h-21.5"/>
<path d="M75.8 123.4h7.8M75.8 128.8h7.8M80.5 136.6h3.1M80.5 123.4v5.4M88.3 123.4h3.5M88.3 128.8h3.5M91.1 123.4v5.4M96.1 128.8v7.8h-7.8M130.5 124.2v-2.4h-17.6v7h-11.3M132.4 121.4h11.7v23.4h-11.7zM144.1 131.2h19.5M150 123.4h7.8"/>
<path d="M153.9 121l.3 1.2h-.7zM153.9 122.2v1.2M157.8 131.2v9.7M163.6 121.4h11.7v23.4h-11.7zM197.5 120.6v2.8h35.9M34.9 155.4v3.1M37.2 159.6h13.3v4.7h182.9M57.9 144.8v16.4h175.5M61.4 144.8v13.3h172M64.9 144.8v10.2h168.5M68.4 144.8v7h165M71.9 144.8v3.9h161.5"/>
<path d="M118 142.9l1.1-.4v.8zM126.9 142.9h3.6M144.1 140.9h19.5M34.9 163.2v3.1M37.2 167.4h196.2"/>
<circle cx="233.8" cy="59.8" r=".39"/>
</g>
<path d="M58.7 73.4h5.4v4.3h-5.4zM84.4 66h4.3v6.7h-4.3zM132.4 73.4h14.8v14.1h-14.8zM165.6 62.9h7.8v33.2h-7.8zM103.2 92.2h50.7v19.5h-50.7z" fill="none" stroke="#000" stroke-width=".17" stroke-dasharray=".5"/>
<path d="M186.3 16.2l1-.4-.7 .9zM186.3 17.4l1-.4-.7 .8z" fill="#000"/>
<g font-size="2.2">
<text x="196.4" y="176">timestamp unit, data acquisition part</text>
<text x="196.4" y="178.6">documented 06 Aug 2003, 2009</text>
<text x="196.4" y="181.2">Christian Kurtsiefer</text>
</g>
<g font-size="1.9">
<text x="6.8" y="12.6">Event 0 in</text>
<text x="6.8" y="24.3">Event 1 in</text>
<text x="6.8" y="36">Event 2 in</text>
<text x="6.8" y="47.7">Event 3 in</text>
</g>
<g font-size="1.7">
<text x="25.1" y="4.4">10n</text>
<text x="42.7" y="7.5">100E416</text>
<text x="57.1" y="10.6">120</text>
<text x="185.1" y="8.3">+5V</text>
<text x="197.5" y="8.3">+5V</text>
<text x="205.3" y="8.3">+5V</text>
<text x="24.8" y="16.5">50</text>
<text x="64.5" y="12.2">VTT</text>
<text x="86" y="13">100E143</text>
<text x="143.3" y="14.6">4 x 220</text>
<text x="165.9" y="13.4">100H603</text>
<text x="185.5" y="13">220</text>
<text x="198.3" y="13">2.2k</text>
<text x="205.7" y="13">2.2k</text>
<text x="57.1" y="22.4">120</text>
<text x="75.5" y="22.4">120</text>
<text x="84.8" y="18.1">D1</text>
<text x="91.8" y="18.1">Q1</text>
<text x="185.8" y="20.4">LED</text>
<text x="229.3" y="18.1">intermediate</text>
<text x="230.2" y="22">connector</text>
<text x="230.7" y="20">interface</text>
<text x="24.8" y="28.2">50</text>
<text x="84.8" y="29.8">D2</text>
<text x="91.8" y="29.8">Q2</text>
<text x="116" y="29.8">5 x 100</text>
<text x="197.9" y="28.2">SIZE</text>
<text x="206.1" y="28.2">BM</text>
<text x="211.2" y="28.6">/MRS1</text>
<text x="224.9" y="29.8">fifo_/MRS2</text>
<text x="224.9" y="27.4">fifo_/MRS1</text>
<text x="57.1" y="34.1">120</text>
<text x="75.5" y="34.1">120</text>
<text x="109.4" y="32.9">100E016</text>
<text x="137.1" y="32.5">100E143</text>
<text x="146.1" y="31.3">5 x 220</text>
<text x="180.8" y="34.1" transform="rotate(-90 180.8 34.1)">74AHCT32G1</text>
<text x="192.1" y="34.4">/FF</text>
<text x="199.1" y="35.6">CY7C43683</text>
<text x="211.2" y="30.9">/MRS2</text>
<text x="212.4" y="33.3">/PRS</text>
<text x="213.2" y="35.6">FS1</text>
<text x="224.1" y="34.4">fifo_FS0/SD</text>
<text x="226.1" y="32.1">fifo_/PRS</text>
<text x="24.8" y="40.3">50</text>
<text x="84.8" y="41.5">D3</text>
<text x="91.8" y="41.5">Q3</text>
<text x="115.6" y="41.9">Q1</text>
<text x="115.6" y="38">Q0</text>
<text x="135.1" y="41.9">D1</text>
<text x="135.1" y="38">D0</text>
<text x="183.9" y="38.7">+5V</text>
<text x="191.7" y="39.9">/RT</text>
<text x="191.7" y="38">/SPM</text>
<text x="209" y="40.3">BE/FWFT</text>
<text x="213.2" y="38">FS0</text>
<text x="222.6" y="39.1">fifo_BE//FWFT</text>
<text x="223" y="36.8">fifo_FS1/SEN</text>
<text x="226.1" y="41.5">fifo_/CSB</text>
<text x="57.1" y="45.8">120</text>
<text x="75.5" y="45.8">120</text>
<text x="115.6" y="45.8">Q2</text>
<text x="135.1" y="45.8">D2</text>
<text x="183.9" y="45">+5V</text>
<text x="191.7" y="42.6">/CSA, MBA, MBB</text>
<text x="191.7" y="45.4">W/RA</text>
<text x="212" y="45">W/RB</text>
<text x="212.4" y="42.6">/CSB</text>
<text x="225.6" y="43.8">fifo_W/RB</text>
<text x="24.4" y="51.6">50</text>
<text x="84.4" y="53.2">D4</text>
<text x="91.4" y="53.2">Q4</text>
<text x="107.8" y="53.6">Q7</text>
<text x="115.6" y="53.6">Q4</text>
<text x="115.6" y="49.7">Q3</text>
<text x="135.1" y="53.6">D4</text>
<text x="135.1" y="49.7">D3</text>
<text x="169.1" y="48.1">Q0−Q8</text>
<text x="191.7" y="52.8">ClkA</text>
<text x="191.7" y="48.1">A0−A31</text>
<text x="210.3" y="48.1">B0−B31</text>
<text x="212.8" y="51.6">ClkB</text>
<text x="212.9" y="53.9">ENB</text>
<text x="225.6" y="50">fifo_CLKB</text>
<text x="226.5" y="52.8">fifo_ENB</text>
<text x="34.5" y="57.8">2.2k</text>
<text x="58.3" y="57.1">100EL01</text>
<text x="75.8" y="57.8">120</text>
<text x="88.3" y="56.3">clk</text>
<text x="111.7" y="55.9">clk</text>
<text x="139.4" y="55.9">clk</text>
<text x="168.3" y="55.9">/OE</text>
<text x="191.7" y="55.9">ENA</text>
<text x="200.7" y="55.9">VDD</text>
<text x="210.8" y="56.3">/EF/OR</text>
<text x="224.4" y="55.5">fifo_/EF/OR</text>
<text x="224.9" y="59">FIFO_VDD</text>
<text x="33.7" y="63.3">5.6k</text>
<text x="61.8" y="61">120</text>
<text x="92.2" y="61.4">120</text>
<text x="115.6" y="61.4">120</text>
<text x="142.9" y="61.7">120</text>
<text x="154.2" y="62.5">10n</text>
<text x="172.2" y="61.7">120</text>
<text x="14.3" y="70.3">Out B</text>
<text x="14.3" y="67.6">Out A</text>
<text x="34.9" y="66">18k</text>
<text x="40.7" y="66">+5V</text>
<text x="55.2" y="71.5">10k</text>
<text x="65.7" y="71.9">10n</text>
<text x="79.4" y="66.4">10n</text>
<text x="89.1" y="67.2">BBY57−05W</text>
<text x="103.9" y="70.7">120</text>
<text x="112.1" y="71.9" transform="rotate(-90 112.1 71.9)">fast_clk</text>
<text x="152.3" y="71.1">120</text>
<text x="5.2" y="73.4">AD5518</text>
<text x="14.2" y="73.1">Out C</text>
<text x="14.2" y="75.8">Out D</text>
<text x="49.3" y="75.4">BBY57−05W</text>
<text x="54.8" y="77.3">1k</text>
<text x="78.6" y="73.8">10k</text>
<text x="86.4" y="77.3">D</text>
<text x="89.1" y="75.4">S</text>
<text x="91.4" y="77.3">Q</text>
<text x="93" y="72.7">150</text>
<text x="101.2" y="76.6" transform="rotate(-90 101.2 76.6)">samp_pattern</text>
<text x="123.4" y="75.8">1k</text>
<text x="131.6" y="75.4">470</text>
<text x="136.7" y="73.1">100E11</text>
<text x="175.7" y="72.7">/Q4</text>
<text x="191.7" y="74.2">/OE</text>
<text x="191.7" y="72.3">/CET</text>
<text x="191.7" y="76.2">/TC</text>
<text x="196.4" y="76.2">CP</text>
<text x="200.3" y="76.2">/CEP</text>
<text x="201.1" y="72.3">74F579</text>
<text x="205.3" y="76.2">/CS /MR /SR</text>
<text x="212" y="73.8">Q0−Q7</text>
<text x="226.2" y="75.4">+5V</text>
<text x="4.9" y="82.4">/LDAC</text>
<text x="13" y="80.9">Out E−H</text>
<text x="31" y="79.7">27k</text>
<text x="40" y="79.7">10k</text>
<text x="57" y="84">Q</text>
<text x="59.5" y="82">S</text>
<text x="62.2" y="84">D</text>
<text x="77.4" y="82.8">event_2</text>
<text x="78.6" y="78.5">120</text>
<text x="87.9" y="79.3">EL31</text>
<text x="91.1" y="83.2">/Q</text>
<text x="100" y="81.6">120</text>
<text x="175.3" y="80.5">Q4</text>
<text x="191.7" y="84">/OE</text>
<text x="191.7" y="82">/CET</text>
<text x="201.1" y="82">74F579</text>
<text x="212" y="83.6">Q0−Q7</text>
<text x="226.2" y="83.2">−5V</text>
<text x="226.2" y="79.3">−2V</text>
<text x="4.9" y="85.5">SD</text>
<text x="8.4" y="85.5">SCLK SYNC</text>
<text x="33.7" y="87.5">+5V</text>
<text x="47.4" y="89">120</text>
<text x="56.9" y="89.8">/Q</text>
<text x="57.5" y="86.3">EL31</text>
<text x="75.8" y="89.8">120</text>
<text x="89.1" y="85.1">R</text>
<text x="107.8" y="88.3">10n</text>
<text x="111" y="89.8">1.5k</text>
<text x="116.8" y="88.7">samp_cnt_f</text>
<text x="191.7" y="85.9">/TC</text>
<text x="196.4" y="85.9">CP</text>
<text x="200.3" y="85.9">/CEP</text>
<text x="205.3" y="85.9">/CS /MR /SR</text>
<text x="225.5" y="87.1">GND</text>
<text x="59.4" y="91.8">R</text>
<text x="63.4" y="95.3">inhibit</text>
<text x="70.4" y="95.7">120</text>
<text x="167.1" y="95.3">10H125</text>
<text x="191.7" y="93.7">/OE</text>
<text x="191.7" y="91.8">/CET</text>
<text x="191.7" y="95.7">/TC</text>
<text x="196.4" y="95.7">CP</text>
<text x="200.3" y="95.7">/CEP</text>
<text x="201.1" y="91.8">74F579</text>
<text x="205.3" y="95.7">/CS /MR /SR</text>
<text x="212" y="93.3">Q0−Q7</text>
<text x="55.2" y="98">EL58</text>
<text x="60.2" y="100.8">1</text>
<text x="67.3" y="101.1">event_1</text>
<text x="76.6" y="99.6">D</text>
<text x="79.4" y="97.6">S</text>
<text x="81.7" y="99.6">Q</text>
<text x="105.9" y="99.6">D</text>
<text x="108.6" y="97.6">S</text>
<text x="111" y="99.6">Q</text>
<text x="125.4" y="99.6">D</text>
<text x="128.1" y="97.6">S</text>
<text x="130.5" y="99.6">Q</text>
<text x="144.9" y="99.6">D</text>
<text x="147.6" y="97.6">S</text>
<text x="150" y="99.6">Q</text>
<text x="191.7" y="101.5">/CET</text>
<text x="201.1" y="101.5">74F579</text>
<text x="59.9" y="104.3">0</text>
<text x="61.4" y="105">S</text>
<text x="79" y="102.3">EL31</text>
<text x="79.4" y="107.4">R</text>
<text x="81.3" y="105.4">/Q</text>
<text x="92.2" y="103.1">120</text>
<text x="108.6" y="107.4">R</text>
<text x="110.6" y="105.4">/Q</text>
<text x="116.4" y="106.2">120</text>
<text x="128.1" y="107.4">R</text>
<text x="130.1" y="105.4">/Q</text>
<text x="134.7" y="103.5">120</text>
<text x="147.6" y="107.4">R</text>
<text x="149.6" y="105.4">/Q</text>
<text x="191.7" y="103.5">/OE</text>
<text x="191.7" y="105.4">/TC</text>
<text x="196.4" y="105.4">CP</text>
<text x="200.3" y="105.4">/CEP</text>
<text x="205.3" y="105.4">/CS /MR /SR</text>
<text x="212" y="103.1">Q0−Q7</text>
<text x="24.4" y="108.6">REF</text>
<text x="24.4" y="112.5">in</text>
<text x="24.4" y="110.5">clock</text>
<text x="33.3" y="112.1">2.2k</text>
<text x="41.1" y="112.1">2.2k</text>
<text x="50.9" y="108.9">120</text>
<text x="63" y="112.1">120</text>
<text x="65.3" y="108.6">120</text>
<text x="70.4" y="108.6">120</text>
<text x="123" y="109.7">120</text>
<text x="127.7" y="113.6">event_4</text>
<text x="137.5" y="110.5">100E30</text>
<text x="191.7" y="113.2">/OE</text>
<text x="191.7" y="111.3">/CET</text>
<text x="201.1" y="111.3">74F579</text>
<text x="212" y="112.8">Q0−Q7</text>
<text x="28.7" y="118.7">1n</text>
<text x="34.9" y="118.7">51</text>
<text x="40.7" y="118.7">10n</text>
<text x="52.8" y="115.6">calibrate</text>
<text x="141" y="117.9">120</text>
<text x="159.7" y="116.7">h603_OE</text>
<text x="170.6" y="114.4">120</text>
<text x="191.7" y="115.2">/TC</text>
<text x="196.4" y="115.2">CP</text>
<text x="200.3" y="115.2">/CEP</text>
<text x="205.3" y="115.2">/CS /MR /SR</text>
<text x="223.9" y="118.7">slowcnt_/SR</text>
<text x="34.9" y="125.7">AD8611</text>
<text x="41.9" y="123.8">−</text>
<text x="46.6" y="121.8">+5V</text>
<text x="55.2" y="120.3">’110010000’</text>
<text x="56.7" y="123.4">M[0..8]</text>
<text x="64.9" y="123.4">N[0..1]</text>
<text x="66.1" y="120.3">’00’</text>
<text x="71.9" y="124.2">Fout</text>
<text x="85.2" y="121.4">1n</text>
<text x="101.2" y="125.7">100EL16</text>
<text x="102" y="120.6">fast_clk</text>
<text x="137.2" y="123.4">clk</text>
<text x="168.3" y="123.4">/OE</text>
<text x="221.4" y="122.6">slowcnt_clk_out</text>
<text x="42.3" y="127.7">+</text>
<text x="55.6" y="126.1">Fext</text>
<text x="71.6" y="129.2">/Fout</text>
<text x="85.2" y="127.3">1n</text>
<text x="133.6" y="126.1">D0</text>
<text x="141" y="132">Q0</text>
<text x="151.1" y="130.4">9 x 220</text>
<text x="25.5" y="137.8">33</text>
<text x="31.8" y="132.7">2.2µ</text>
<text x="38.8" y="136.6">10n</text>
<text x="55.6" y="132.7">VCC_PLL</text>
<text x="59.9" y="135.9">NBC12430</text>
<text x="76.2" y="133.5">100</text>
<text x="84.4" y="133.5">100</text>
<text x="92.2" y="133.5">100</text>
<text x="50.1" y="140.1">1k</text>
<text x="55.2" y="139.4">XTAL</text>
<text x="59.1" y="142.1">/Pload</text>
<text x="66.5" y="142.1">Sdata</text>
<text x="77.4" y="140.9">270</text>
<text x="90.7" y="139.8">10n</text>
<text x="121.9" y="141.3">120</text>
<text x="133.6" y="143.3">D8</text>
<text x="141" y="141.3">Q8</text>
<text x="28.7" y="145.2">+5V</text>
<text x="39.6" y="146">10 MHz</text>
<text x="56" y="144">Xtalsel</text>
<text x="63" y="144">Sload</text>
<text x="70.4" y="144">Sclk</text>
<text x="136.5" y="144">100E143</text>
<text x="165.9" y="144">100H603</text>
<text x="218.1" y="147.9">rfsrc/DAC_serial_clk</text>
<text x="29.4" y="154.2">1.8k</text>
<text x="36.8" y="155">74AHCT32G1</text>
<text x="218.5" y="151.1">rfsrc/DAC_ser_data</text>
<text x="222.4" y="154.2">rfsrc_S_LOAD</text>
<text x="23.6" y="157.3">+5V</text>
<text x="27.1" y="160.8">680</text>
<text x="32.2" y="162">1.8k</text>
<text x="221.9" y="157.3">rfsrc_/P_LOAD</text>
<text x="222.3" y="160.4">rfsrc_xtal_SEL</text>
<text x="23.6" y="165.1">+5V</text>
<text x="36.8" y="162.8">74AHCT32G1</text>
<text x="222.5" y="166.7">sample_inhibit</text>
<text x="226.8" y="163.5">calibrate</text>
<text x="29.4" y="168.6">680</text>
<text x="223.6" y="169.8">DAC_/SYNC</text>
</g>
<g font-size="1.4">
<text x="18.9" y="57.1">some 50 Ohm</text>
<text x="18.9" y="58.8">resistors are</text>
<text x="18.9" y="60.4">two parallel</text>
<text x="18.9" y="62.1">100 Ohm res.</text>
<text x="164.4" y="64.1">6</text>
<text x="163.6" y="71.9">11</text>
<text x="164.4" y="68.4">7</text>
<text x="173.8" y="67.2">5</text>
<text x="163.6" y="74.2">10</text>
<text x="173.8" y="75">12</text>
<text x="164.4" y="81.6">3</text>
<text x="164.4" y="84">2</text>
<text x="173.8" y="82.8">4</text>
<text x="163.6" y="87.5">15</text>
<text x="163.6" y="91.8">14</text>
<text x="173.4" y="90.6">13</text>
</g>
</svg>
